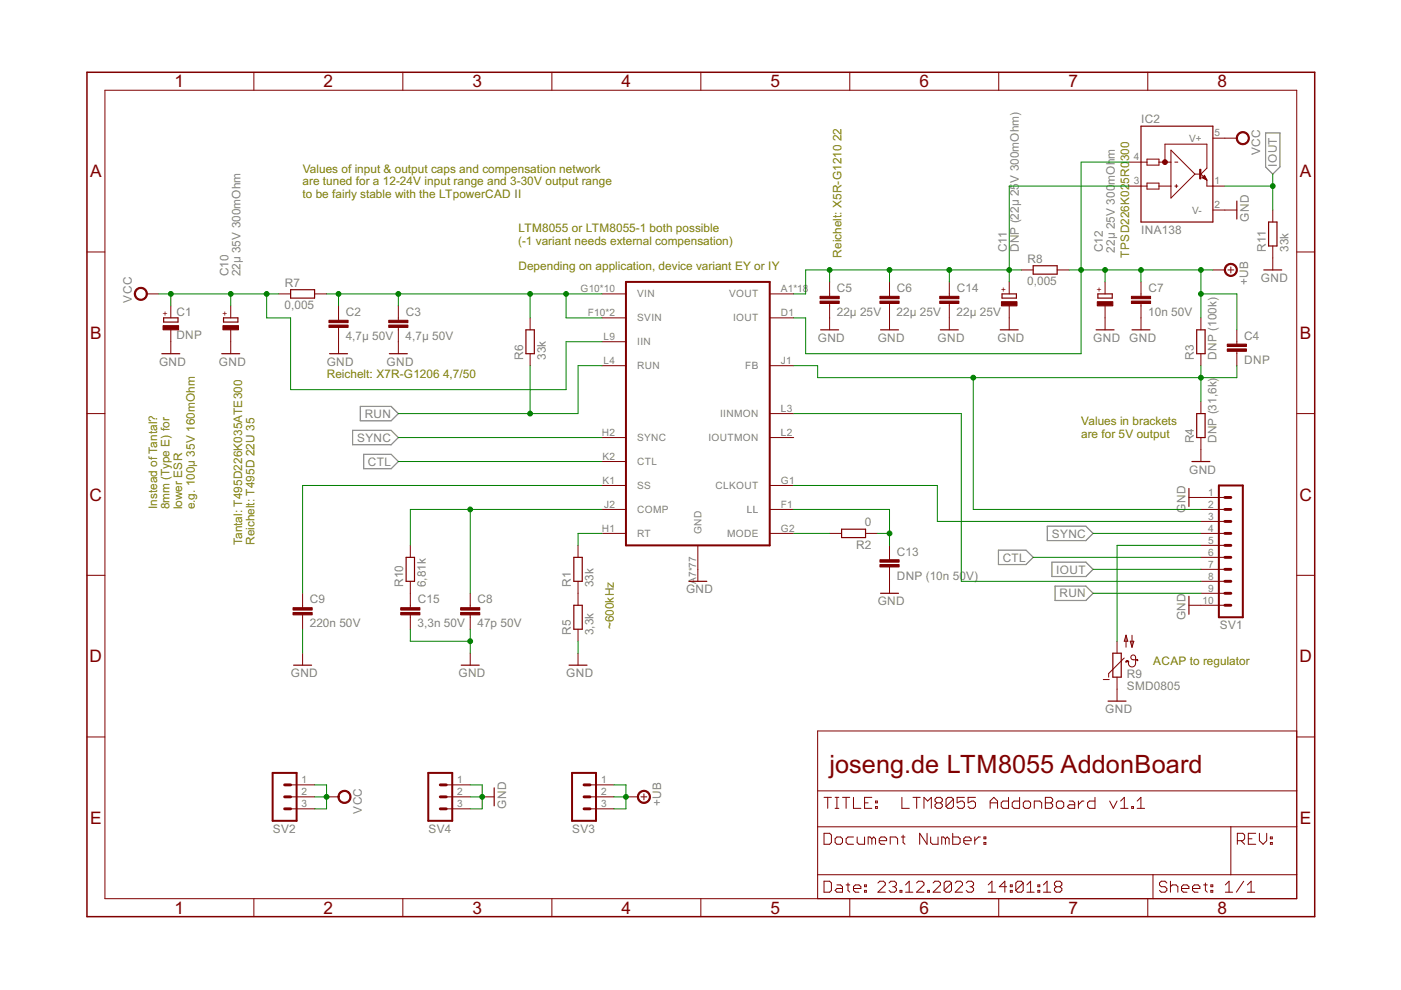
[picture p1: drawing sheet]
<svg xmlns="http://www.w3.org/2000/svg" width="297mm" height="210mm" viewBox="0 0 297 210" stroke-linecap="round" stroke-linejoin="round" font-family="sans-serif">
<path d="M268.3 28.2h3.1v7.2l-1.5 1.5-1.6-1.5zM74.8 91.2h8.1l1.6 1.6-1.6 1.5h-8.1zM76.4 86.2h6.5l1.6 1.5-1.6 1.5h-6.5zM77.1 96.3h5.8l1.6 1.6-1.6 1.5h-5.8zM211.7 116.6h5.8l1.6 1.6-1.6 1.5h-5.8zM222 111.6h8.2l1.6 1.5-1.6 1.5h-8.2zM223 119.2h7.2l1.6 1.5-1.6 1.5h-7.2zM223.7 124.3h6.5l1.6 1.5-1.6 1.5h-6.5z" fill="none" stroke="#808080" stroke-width=".25"/>
<path d="M132.7 59.8h30.5v55.8h-30.5zM258.4 102.9h5.1v28h-5.1zM57.8 163.9h5.1v10.1h-5.1zM90.8 163.9h5.1v10.1h-5.1zM121.3 163.9h5.1v10.1h-5.1z" fill="none" stroke="#800000" stroke-width=".42"/>
<g fill="none" stroke="#800000" stroke-width=".21">
<path d="M22.2 19.1h252.7v171.4h-252.7zM53.8 15.3v3.8M85.4 15.3v3.8M117 15.3v3.8M148.6 15.3v3.8M180.2 15.3v3.8M211.8 15.3v3.8M243.4 15.3v3.8M239.4 34.4h3.8M239.4 39.5h3.8M243.2 33.7h2.5v1.3h-2.5zM243.2 38.8h2.5v1.3h-2.5z"/>
<path d="M245.7 34.4h2.6M245.7 39.5h2.6M247 34.4v-3.8h8.9v5l-1.3 1.3M248.3 31.8l5 5.1-5 5.1zM249.1 34.4h.6M249.1 39.5h.6M249.4 39.1v.7M253.3 36.9h1.3M254.6 36.9l1.3 1.3M254.9 37.7l.5-.5 .5 1zM255.9 38.2v1.3h3.8M257.2 29.3h5"/>
<path d="M18.4 53.4h3.8M175.9 59.8v3M188.6 59.8v3M201.3 59.8v3M214 59.8v2.5M216.5 57.2h2.6M224.1 57.2h2.6M234.3 59.8v2.5M241.9 59.8v3M257.2 57.2h2.5M257.2 44.5h5M260.3 57.2h1.3"/>
<path d="M261 56.6v1.3M269.9 44.5v2.6M269.9 52.2v5M274.9 53.4h3.8M31.1 62.3h2.6M36.2 64.9v2.5M36.2 69.9v5.1M48.9 64.9v2.5M48.9 69.9v5.1M59.1 62.3h2.5M66.7 62.3h2.5M71.8 64.9v3"/>
<path d="M71.8 69.4v5.6M84.5 64.9v3M84.5 69.4v5.6M112.4 67.4v2.5M112.4 75v2.5M127.6 62.3h5.1M127.6 67.4h5.1M127.6 72.5h5.1M127.6 77.5h5.1M163.2 62.3h5.1M163.2 67.4h5.1M163.2 77.5h5.1"/>
<path d="M175.9 64.3v5.6M188.6 64.3v5.6M201.3 64.3v5.6M214 64.9v5M234.3 64.9v5M241.9 64.3v5.6M254.6 67.4v2.5M254.6 75v2.5M262.2 69.9v3.1M262.2 74.5v3M18.4 87.7h3.8M127.6 92.8h5.1"/>
<path d="M127.6 97.9h5.1M163.2 92.8h5.1M163.2 87.7h5.1M254.6 85.2v2.5M254.6 92.8v5.1M274.9 87.7h3.8M87 115.6v2.6M122.6 115.6v2.6M127.6 102.9h5.1M127.6 113.1h5.1M127.6 108h5.1M148 115.6v7.7"/>
<path d="M163.2 102.9h5.1M163.2 113.1h5.1M163.2 108h5.1M175.9 113.1h2.5M183.5 113.1h2.6M188.6 115.6v3.1M252.1 105.5h7.6M254.6 113.1h5.1M254.6 108h5.1M254.6 110.6h5.1M254.6 115.6h5.1M254.6 118.2h5.1"/>
<path d="M18.4 122h3.8M64.2 125.8v3M64.2 130.4v3M64.2 138.5v2.5M87 123.3v5.5M87 130.4v3M99.7 125.8v3M99.7 130.4v3M99.7 138.5v2.5M122.6 123.3v5M122.6 133.4v2.6M122.6 138.5v2.5"/>
<path d="M188.6 120.2v5.6M236.8 136v2.5M238.4 139.5l-3.3 3.3v.8M238.7 134.7l.4 1.3h-.7zM238.7 134.7v2.5M239.6 136h.8l-.4 1.2zM240 134.7v2.5M241 139.9h-.7a.51 .51 0 0 1-.6-.5 .51 .51 0 0 1 .6-.5 .51 .51 0 0 1 .5 .5v1.3a.78 .78 0 0 1-.9 .7 .78 .78 0 0 1-.7-1M252.1 128.3h7.6M254.6 120.7h5.1M254.6 123.3h5.1M254.6 125.8h5.1"/>
<path d="M274.9 122h3.8M18.4 156.3h3.8M233.9 144.1h1.3M236.8 143.6v5.1M274.9 155h-101.5v35.5M274.9 156.3h3.8M61.6 166.4h5.1M61.6 169h5.1M61.6 171.5h5.1M69.2 169h2.6M94.6 166.4h5.1M94.6 169h5.1"/>
<path d="M94.6 171.5h5.1M102.2 169h2.6M125.1 166.4h5.1M125.1 169h5.1M125.1 171.5h5.1M132.7 169h2.6M135.9 169h1.3M136.5 168.3v1.3M173.4 175.3h101.5M173.4 167.7h101.5M174.7 176.7h1.2l.4 .4v1.5l-.4 .4h-1.2zM174.7 169.1h1.6"/>
<path d="M175.5 169.1v2.3M177.1 177.8l.3-.3h.8l.4 .3v.8l-.4 .4h-.8l-.3-.4zM177.1 169.1h.7M177.1 171.4h.7M177.4 169.1v2.3M178.6 169.1h1.6M179.4 169.1v2.3M181 169.1v2.3h1.5M181 177.5h-1.2l-.4 .3v.8l.4 .4h1.2M181.7 177.5v1.1l.4 .4h1.2v-1.5M183.3 170.2h.8M184.8 169.1h-1.5v2.3h1.5"/>
<path d="M184.8 177.8l-.3-.3h-.4v1.5M184.8 177.8l.5-.3 .3 .3v1.2M184.8 177.8v1.2M185.6 171h.4v.4h-.4zM185.6 169.8h.4v.4h-.4zM186.4 178.2h1.6v-.4l-.4-.3h-.8l-.4 .3v.8l.4 .4h.8M188.7 179v-1.5h1.2l.4 .3v1.2M191.1 177.5h.8M191.2 169.1v2.3h1.6M191.5 177.1v1.5l.4 .4M193.6 169.1h1.5M194.4 169.1v2.3"/>
<path d="M195.9 171.4v-2.3l.8 .7 .8-.7v2.3M196.6 176.7v2.3l-1.6-2.3v2.3M197.3 177.5v1.1l.4 .4h1.2v-1.5M198.6 170.2l-.4-.4v-.4l.4-.3h.8l.4 .3v.4l-.4 .4M198.6 170.2l-.4 .4v.4l.4 .4h.8l.4-.4v-.4l-.4-.4M198.6 170.2h.8M200.4 177.8l-.4-.3h-.3v1.5M200.4 177.8v1.2M200.4 177.8l.4-.3 .4 .3v1.2M202 176.7v2.3h1.2l.4-.4v-.8l-.4-.3h-1.2M202.1 169.4l-.4-.3h-.7l-.4 .3v1.6M202.1 169.4v1.6l-.4 .4h-.7l-.4-.4"/>
<path d="M202.1 169.4l-1.5 1.6M204.3 178.2h1.6v-.4l-.4-.3h-.8l-.4 .3v.8l.4 .4h.8M204.5 169.1h-1.6v1.1l.8-.4h.4l.4 .4v.8l-.4 .4h-.8l-.4-.4M206.7 177.5v1.5M206.8 169.1h-1.5v1.1l.7-.4h.4l.4 .4v.8l-.4 .4h-.7l-.4-.4M207.9 177.5h-.4l-.8 .7M208.6 178.6h.4v.4h-.4zM208.6 177.5h.4v.3h-.4zM209.9 170.2h1.6M209.9 171.4v-1.6l.8-.7 .8 .7v1.6M213.8 169.1v2.3h-1.1l-.4-.4v-.8l.4-.4h1.1M216.2 169.1v2.3h-1.2l-.4-.4v-.8l.4-.4h1.2"/>
<path d="M217 170.2l.3-.4h.8l.4 .4v.8l-.4 .4h-.8l-.3-.4zM219.3 171.4v-1.6h1.2l.4 .4v1.2M221.6 169.1h1.2l.4 .3v.4l-.4 .4 .4 .4v.4l-.4 .4h-1.2zM221.6 170.2h1.2M224 170.2l.3-.4h.8l.4 .4v.8l-.4 .4h-.8l-.3-.4zM226.7 169.8h.8l.4 .4v1.2h-1.2l-.4-.4 .4-.4h1.2M228.6 169.8v1.6M229.8 169.8h-.4l-.8 .8M232.2 169.1v2.3h-1.2l-.4-.4v-.8l.4-.4h1.2M235.3 169.8l.8 1.6 .7-1.6M237.6 171.4h1.6M237.6 169.8l.8-.7v2.3"/>
<path d="M239.9 171h.4v.4h-.4zM241.1 171.4h1.6M241.1 169.8l.8-.7v2.3M261 175.3v10.2M262.3 178.2h1.2l.4-.4v-.7l-.4-.4h-1.2v2.3M263.1 178.2l.8 .8M264.7 177.8h.8M266.2 176.7h-1.5v2.3h1.5M267 176.7v1.5l.8 .8 .8-.8v-1.5M269.3 178.6h.4v.4h-.4zM269.3 177.5h.4v.3h-.4zM53.8 190.5v3.9"/>
<path d="M85.4 190.5v3.9M117 190.5v3.9M148.6 190.5v3.9M173.4 185.5h101.5M174.7 186.8h1.2l.4 .4v1.6l-.4 .4h-1.2zM177.4 187.6h.8l.4 .4v1.2h-1.2l-.3-.4 .3-.4h1.2M179.4 187.6h.8M179.8 187.2v1.6l.4 .4M180.2 190.5v3.9M181 188.4h1.5v-.4l-.4-.4h-.7l-.4 .4v.8l.4 .4h.7M183.3 188.8h.4v.4h-.4zM183.3 187.6h.4v.4h-.4z"/>
<path d="M186.1 187.2l.4-.4h.8l.4 .4v.4l-1.6 1.6h1.6M188.5 187.2l.4-.4h.8l.4 .4v.4l-.4 .4M189.3 188h.4M189.7 188l.4 .4v.4l-.4 .4h-.8l-.4-.4M190.8 188.8h.4v.4h-.4zM192 189.2h1.5M192 187.6l.8-.8v2.4M194.3 187.2l.4-.4h.8l.4 .4v.4l-1.6 1.6h1.6M196.7 188.8h.4v.4h-.4zM197.8 187.2l.4-.4h.8l.4 .4v.4l-1.6 1.6h1.6M201.7 187.2v1.6l-.4 .4h-.7l-.4-.4M201.7 187.2l-.4-.4h-.7l-.4 .4v1.6"/>
<path d="M201.7 187.2l-1.5 1.6M202.5 187.2l.4-.4h.8l.4 .4v.4l-1.6 1.6h1.6M204.9 187.2l.4-.4h.7l.4 .4v.4l-.4 .4M205.6 188h.4M206 188l.4 .4v.4l-.4 .4h-.7l-.4-.4M209.5 189.2h1.6M209.5 187.6l.8-.8v2.4M211.8 190.5v3.9M213.4 188h-1.5l1.1-1.2v2.4M214.2 188.8h.4v.4h-.4zM214.2 187.6h.4v.4h-.4zM216.9 187.2v1.6l-.3 .4h-.8l-.4-.4"/>
<path d="M216.9 187.2l-.3-.4h-.8l-.4 .4v1.6M216.9 187.2l-1.5 1.6M217.7 189.2h1.6M217.7 187.6l.8-.8v2.4M220 188.8h.5v.4h-.5zM220 187.6h.5v.4h-.5zM221.2 189.2h1.6M221.2 187.6l.8-.8v2.4M223.9 188l-.3 .4v.4l.3 .4h.8l.4-.4v-.4l-.4-.4M223.9 188l-.3-.4v-.4l.3-.4h.8l.4 .4v.4l-.4 .4M223.9 188h.8M243.4 190.5v3.9"/>
<path d="M244.5 185.5v5M247.4 187.2l-.4-.4h-.8l-.4 .4v.4l.4 .4h.8l.4 .4v.4l-.4 .4h-.8l-.4-.4M248.2 188l.4-.4h.7l.4 .4v1.2M248.2 186.8v2.4M250.5 188.4h1.6v-.4l-.4-.4h-.8l-.4 .4v.8l.4 .4h.8M252.8 188.4h1.6v-.4l-.4-.4h-.8l-.4 .4v.8l.4 .4h.8M255.2 187.6h.8M255.6 187.2v1.6l.4 .4M256.7 188.8h.4v.4h-.4zM256.7 187.6h.4v.4h-.4zM259.8 189.2h1.5M259.8 187.6l.8-.8v2.4"/>
<path d="M263.7 186.8l-1.6 2.4M264.5 189.2h1.5M264.5 187.6l.8-.8v2.4"/>
</g>
<path d="M18.4 15.3h260.3v179.1h-260.3zM255.1 37.7l.3-.3 .2 .5z" fill="none" stroke="#800000" stroke-width=".32"/>
<g fill="none" stroke="#800000" stroke-width=".25">
<path d="M241.9 26.8h15.3v20.3h-15.3zM219.1 56.3h5v1.8h-5zM262.2 42.6v3.8M267.9 57.2h3.9M269 47.1h1.7v5.1h-1.7zM34.3 75h3.8M34.7 67.4h3v.9h-3zM47 75h3.8M47.4 67.4h3v.9h-3zM61.6 61.4h5.1v1.8h-5.1zM69.9 75h3.8M82.5 75h3.9"/>
<path d="M111.5 69.9h1.8v5.1h-1.8zM174 69.9h3.8M186.7 69.9h3.8M199.4 69.9h3.8M212.1 69.9h3.8M212.4 62.3h3.1v.9h-3.1zM232.4 69.9h3.8M232.8 62.3h3v.9h-3zM240 69.9h3.8M253.7 69.9h1.8v5.1h-1.8zM252.7 97.9h3.8M253.7 87.7h1.8v5.1h-1.8z"/>
<path d="M86.1 118.2h1.8v5.1h-1.8zM121.7 118.2h1.7v5.1h-1.7zM178.4 112.2h5.1v1.8h-5.1zM252.1 103.6v3.8M121.7 128.3h1.7v5.1h-1.7zM146 123.3h3.9M186.7 125.8h3.8M235.9 138.5h1.8v5.1h-1.8zM252.1 126.4v3.8M62.3 141h3.8M97.8 141h3.8M120.6 141h3.9"/>
<path d="M234.9 148.7h3.8M104.8 167v3.9"/>
</g>
<g fill="#800000" stroke="#800000" stroke-width=".21">
<path d="M259.9 56.3a1.4 1.4 0 0 1 2.3 .2 1.4 1.4 0 0 1-.9 2.1 1.4 1.4 0 0 1-1.7-1.4h.2a1.15 1.15 0 0 1 1.6-1.1 1.15 1.15 0 0 1 .3 2 1.15 1.15 0 0 1-1.8-.6l-.1-.3h-.2z" fill-rule="evenodd"/>
<path d="M28.9 61.3a1.4 1.4 0 0 1 2.2 .3 1.4 1.4 0 0 1-.9 2 1.4 1.4 0 0 1-1.7-1.3h.2a1.14 1.14 0 0 1 1.6-1.1 1.14 1.14 0 0 1 .3 1.9 1.14 1.14 0 0 1-1.8-.5l-.1-.3h-.2z" fill-rule="evenodd"/>
<path d="M72 168a1.4 1.4 0 0 1 2.2 .2 1.4 1.4 0 0 1-.8 2.1 1.4 1.4 0 0 1-1.8-1.3h.3a1.14 1.14 0 0 1 1.7-1 1.14 1.14 0 0 1 .1 1.9 1.14 1.14 0 0 1-1.8-.7v-.2h-.3z" fill-rule="evenodd"/>
<path d="M135.5 168a1.4 1.4 0 0 1 2.2 .2 1.4 1.4 0 0 1-.8 2.1 1.4 1.4 0 0 1-1.8-1.3h.3a1.15 1.15 0 0 1 1.6-1.1 1.15 1.15 0 0 1 .3 1.9 1.15 1.15 0 0 1-1.9-.6v-.2h-.3z" fill-rule="evenodd"/>
<path d="M238.7 140.2l.4-.1 .2 .3-.3-.2-.3 .2z" fill-rule="evenodd"/>
<path d="M241 139.8l.2 .3z" fill-rule="evenodd"/>
<path d="M262.5 28.3a1.39 1.39 0 0 1 2.2 .3 1.39 1.39 0 0 1-.8 2 1.39 1.39 0 0 1-1.8-1.3h.3a1.15 1.15 0 0 1 1.6-1.1 1.15 1.15 0 0 1 .3 1.9 1.15 1.15 0 0 1-1.9-.5v-.3h-.3z" fill-rule="evenodd"/>
<circle cx="247" cy="34.4" r=".51"/>
</g>
<g fill="#800000" stroke="#800000" stroke-width=".21">
<path d="M69.7 68.9h4.1v.5h-4.1z"/>
<path d="M69.7 67.9h4.1v.5h-4.1z"/>
<path d="M82.4 68.9h4.1v.5h-4.1z"/>
<path d="M82.4 67.9h4.1v.5h-4.1z"/>
<path d="M173.9 63.8h4v.5h-4z"/>
<path d="M173.9 62.8h4v.5h-4z"/>
<path d="M186.6 63.8h4v.5h-4z"/>
<path d="M186.6 62.8h4v.5h-4z"/>
<path d="M239.9 63.8h4v.5h-4z"/>
<path d="M239.9 62.8h4v.5h-4z"/>
<path d="M97.7 129.9h4v.5h-4z"/>
<path d="M97.7 128.8h4v.5h-4z"/>
<path d="M62.1 129.9h4.1v.5h-4.1z"/>
<path d="M62.1 128.8h4.1v.5h-4.1z"/>
<path d="M47.3 69h3.3v.9h-3.3z"/>
<path d="M212.3 64h3.3v.9h-3.3z"/>
<path d="M232.6 64h3.3v.9h-3.3z"/>
<path d="M186.6 119.7h4v.5h-4z"/>
<path d="M186.6 118.7h4v.5h-4z"/>
<path d="M34.6 69h3.3v.9h-3.3z"/>
<path d="M260.2 74h4.1v.5h-4.1z"/>
<path d="M260.2 73h4.1v.5h-4.1z"/>
<path d="M199.2 63.8h4.1v.5h-4.1z"/>
<path d="M199.2 62.8h4.1v.5h-4.1z"/>
<path d="M85 129.9h4v.5h-4z"/>
<path d="M85 128.8h4v.5h-4z"/>
<path d="M254.4 35.9h.2v2h-.2z"/>
</g>
<g fill="none" stroke="#800000" stroke-width=".61">
<path d="M259.7 110.6h1.3M259.7 108h1.3M259.7 105.5h1.3M259.7 115.6h1.3M259.7 113.1h1.3M259.7 118.2h1.3M259.7 123.3h1.3M259.7 120.7h1.3M259.7 128.3h1.3M259.7 125.8h1.3M60.3 171.5h1.3M60.3 169h1.3"/>
<path d="M60.3 166.4h1.3M93.3 171.5h1.3M93.3 169h1.3M93.3 166.4h1.3M123.8 171.5h1.3M123.8 169h1.3M123.8 166.4h1.3"/>
</g>
<g fill="none" stroke="#008000" stroke-width=".21">
<path d="M239.4 34.4h-10.2v40.6h-58.4v-7.6h-2.5M239.4 39.5h-25.4v20.3M259.7 39.5h10.2M269.9 36.9v7.6M175.9 57.2v2.6M188.6 57.2v2.6M201.3 57.2v2.6M216.5 57.2h-45.7v5.1h-2.5M226.7 57.2h30.5M234.3 57.2v2.6M241.9 57.2v2.6M254.6 57.2v10.2"/>
<path d="M33.7 62.3h25.4M36.2 62.3v2.6M48.9 62.3v2.6M56.5 62.3v5.1h5.1v15.2h58.4v-10.1h7.6M69.2 62.3h58.4M71.8 62.3v2.6M84.5 62.3v2.6M112.4 62.3v5.1M112.4 77.5v10.2M120 62.3v5.1h7.6M127.6 77.5h-5v10.2h-38.1M168.3 77.5h5.1v2.6h88.8v-2.6"/>
<path d="M254.6 62.3h7.6v7.6M254.6 77.5v7.7M84.5 97.9h43.1M84.5 92.8h43.1M168.3 87.7h35.5v35.6h50.8M206.4 80.1v27.9h48.2M99.7 108v17.8M127.6 113.1h-5v2.5M127.6 108h-40.6v7.6M127.6 102.9h-63.4v22.9M168.3 113.1h7.6M168.3 108h20.3v7.6"/>
<path d="M168.3 102.9h30.4v7.7h55.9M186.1 113.1h2.5M219.1 118.2h35.5M231.8 113.1h22.8M254.6 115.6h-17.8v20.4M64.2 133.4v5.1M87 133.4v2.6h12.7M99.7 133.4v5.1M122.6 136v2.5M231.8 125.8h22.8M231.8 120.7h22.8M66.7 166.4h2.5v5.1h-2.5"/>
<path d="M66.7 169h2.5M99.7 166.4h2.5v5.1h-2.5M99.7 169h2.5M130.2 166.4h2.5v5.1h-2.5M130.2 169h2.5"/>
</g>
<g fill="#008000" stroke="#008000" stroke-width=".21">
<circle cx="48.9" cy="62.3" r=".51"/>
<circle cx="36.2" cy="62.3" r=".51"/>
<circle cx="56.5" cy="62.3" r=".51"/>
<circle cx="69.2" cy="169" r=".51"/>
<circle cx="254.6" cy="57.2" r=".51"/>
<circle cx="229.2" cy="57.2" r=".51"/>
<circle cx="241.9" cy="57.2" r=".51"/>
<circle cx="234.3" cy="57.2" r=".51"/>
<circle cx="254.6" cy="62.3" r=".51"/>
<circle cx="132.7" cy="169" r=".51"/>
<circle cx="102.2" cy="169" r=".51"/>
<circle cx="99.7" cy="136" r=".51"/>
<circle cx="188.6" cy="113.1" r=".51"/>
<circle cx="99.7" cy="108" r=".51"/>
<circle cx="112.4" cy="87.7" r=".51"/>
<circle cx="175.9" cy="57.2" r=".51"/>
<circle cx="188.6" cy="57.2" r=".51"/>
<circle cx="214" cy="57.2" r=".51"/>
<circle cx="201.3" cy="57.2" r=".51"/>
<circle cx="254.6" cy="80.1" r=".51"/>
<circle cx="206.4" cy="80.1" r=".51"/>
<circle cx="84.5" cy="62.3" r=".51"/>
<circle cx="71.8" cy="62.3" r=".51"/>
<circle cx="112.4" cy="62.3" r=".51"/>
<circle cx="120" cy="62.3" r=".51"/>
<circle cx="269.9" cy="39.5" r=".51"/>
</g>
<text font-size="6" fill="#800000" x="175.9" y="163.9">joseng.de LTM8055 AddonBoard</text>
<g font-size="4.1" fill="#800000">
<text x="37" y="18.5">1</text>
<text x="68.6" y="18.5">2</text>
<text x="100.2" y="18.5">3</text>
<text x="131.8" y="18.5">4</text>
<text x="163.4" y="18.5">5</text>
<text x="195" y="18.5">6</text>
<text x="226.5" y="18.5">7</text>
<text x="258.1" y="18.5">8</text>
<text x="19.1" y="37.6">A</text>
<text x="275.6" y="37.6">A</text>
<text x="19.1" y="71.9">B</text>
<text x="275.6" y="71.9">B</text>
<text x="19" y="106.1">C</text>
<text x="275.5" y="106.1">C</text>
<text x="19" y="140.4">D</text>
<text x="275.5" y="140.4">D</text>
<text x="19.1" y="174.7">E</text>
<text x="275.6" y="174.7">E</text>
<text x="37" y="193.7">1</text>
<text x="68.6" y="193.7">2</text>
<text x="100.2" y="193.7">3</text>
<text x="131.8" y="193.7">4</text>
<text x="163.4" y="193.7">5</text>
<text x="195" y="193.7">6</text>
<text x="226.5" y="193.7">7</text>
<text x="258.1" y="193.7">8</text>
</g>
<g font-size="2.8" fill="#808000">
<text x="178.4" y="30" transform="rotate(-90 178.4 30)">22</text>
<text x="239.4" y="34.2" transform="rotate(-90 239.4 34.2)">300</text>
<text x="64.1" y="39.3">are tuned for a 12-24V input range and 3-30V output range</text>
<text x="64.1" y="42">to be fairly stable with the LTpowerCAD II</text>
<text x="64.2" y="36.7">Values of input &amp; output caps and compensation network</text>
<text x="239.4" y="38.9" transform="rotate(-90 239.4 38.9)">5R0</text>
<text x="109.9" y="51.9">(-1 variant needs external compensation)</text>
<text x="109.9" y="49.2">LTM8055 or LTM8055-1 both possible</text>
<text x="109.9" y="57.2">Depending on application, device variant EY or IY</text>
<text x="178.4" y="54.6" transform="rotate(-90 178.4 54.6)">Reichelt: X5R-G1210</text>
<text x="239.4" y="54.6" transform="rotate(-90 239.4 54.6)">TPSD226K02</text>
<text x="69.3" y="80.1">Reichelt: X7R-G1206</text>
<text x="93.9" y="80.1">4,7/50</text>
<text x="229.2" y="92.8">are for 5V output</text>
<text x="229.3" y="90.1">Values in brackets</text>
<text x="33.3" y="108" transform="rotate(-90 33.3 108)">Instead of Tantal?</text>
<text x="36" y="108" transform="rotate(-90 36 108)">8mm (Type E) for</text>
<text x="38.6" y="108" transform="rotate(-90 38.6 108)">lower ESR</text>
<text x="41.3" y="108" transform="rotate(-90 41.3 108)">e.g. 100µ 35V 160mOhm</text>
<text x="51.3" y="115.6" transform="rotate(-90 51.3 115.6)">Tantal: T495D226K035ATE300</text>
<text x="54" y="115.6" transform="rotate(-90 54 115.6)">Reichelt: T495D 22U 35</text>
<text x="130.2" y="133.4" transform="rotate(-90 130.2 133.4)">~600kHz</text>
<text x="244.5" y="141">ACAP to regulator</text>
</g>
<g font-size="2.8" fill="#808080">
<text x="242" y="26.1">IC2</text>
<text x="236.4" y="33.7" transform="rotate(-90 236.4 33.7)">m</text>
<text x="267.2" y="32.9" transform="rotate(-90 267.2 32.9)">VCC</text>
<text x="270.7" y="35.3" transform="rotate(-90 270.7 35.3)">IOUT</text>
<text x="216" y="38.8" transform="rotate(-90 216 38.8)">V 300mOhm)</text>
<text x="236.4" y="39.2" transform="rotate(-90 236.4 39.2)">mOh</text>
<text x="264.8" y="47" transform="rotate(-90 264.8 47)">GND</text>
<text x="213.5" y="53.5" transform="rotate(-90 213.5 53.5)">C11</text>
<text x="216" y="53.5" transform="rotate(-90 216 53.5)">DNP (22µ 25</text>
<text x="233.8" y="53.5" transform="rotate(-90 233.8 53.5)">C12</text>
<text x="236.4" y="53.5" transform="rotate(-90 236.4 53.5)">22µ 25V 300</text>
<text x="242" y="49.6">INA138</text>
<text x="268.4" y="53.4" transform="rotate(-90 268.4 53.4)">R11</text>
<text x="273.2" y="53.4" transform="rotate(-90 273.2 53.4)">33k</text>
<text x="48.4" y="58.6" transform="rotate(-90 48.4 58.6)">C10</text>
<text x="51" y="58.6" transform="rotate(-90 51 58.6)">22µ 35V 300mOhm</text>
<text x="217.8" y="55.7">R8</text>
<text x="267.4" y="59.8">GND</text>
<text x="28" y="64.2" transform="rotate(-90 28 64.2)">VCC</text>
<text x="60.3" y="65.6">0,005</text>
<text x="60.4" y="60.8">R7</text>
<text x="177.5" y="61.9">C5</text>
<text x="190.2" y="61.9">C6</text>
<text x="202.9" y="61.9">C14</text>
<text x="217.8" y="60.5">0,005</text>
<text x="243.5" y="61.9">C7</text>
<text x="264.6" y="60.4" transform="rotate(-90 264.6 60.4)">+UB</text>
<text x="37.4" y="72">DNP</text>
<text x="37.4" y="66.9">C1</text>
<text x="73.3" y="67">C2</text>
<text x="86" y="67">C3</text>
<text x="177.4" y="67">22µ 25V</text>
<text x="190.1" y="67">22µ 25V</text>
<text x="202.8" y="67">22µ 25V</text>
<text x="243.4" y="67">10n 50V</text>
<text x="33.7" y="77.5">GND</text>
<text x="46.4" y="77.5">GND</text>
<text x="69.3" y="77.5">GND</text>
<text x="73.3" y="72.1">4,7µ 50V</text>
<text x="82" y="77.5">GND</text>
<text x="86" y="72.1">4,7µ 50V</text>
<text x="110.9" y="76.2" transform="rotate(-90 110.9 76.2)">R6</text>
<text x="115.7" y="76.3" transform="rotate(-90 115.7 76.3)">33k</text>
<text x="173.4" y="72.5">GND</text>
<text x="186.1" y="72.5">GND</text>
<text x="198.8" y="72.5">GND</text>
<text x="211.5" y="72.5">GND</text>
<text x="231.8" y="72.5">GND GND</text>
<text x="253.1" y="76.2" transform="rotate(-90 253.1 76.2)">R3</text>
<text x="257.9" y="76.2" transform="rotate(-90 257.9 76.2)">DNP (100k)</text>
<text x="263.8" y="77.2">DNP</text>
<text x="263.8" y="72.1">C4</text>
<text x="77.3" y="88.6">RUN</text>
<text x="75.7" y="93.7">SYNC</text>
<text x="253.1" y="94" transform="rotate(-90 253.1 94)">R4</text>
<text x="257.9" y="94" transform="rotate(-90 257.9 94)">DNP (31,6k)</text>
<text x="78" y="98.7">CTL</text>
<text x="252.1" y="100.4">GND</text>
<text x="183.4" y="111.6">0</text>
<text x="223" y="114">SYNC</text>
<text x="251.3" y="108.7" transform="rotate(-90 251.3 108.7)">GND</text>
<text x="181.5" y="116.4">R2</text>
<text x="190.2" y="117.8">C13</text>
<text x="212.6" y="119.1">CTL</text>
<text x="85.5" y="124.5" transform="rotate(-90 85.5 124.5)">R10</text>
<text x="90.3" y="124.5" transform="rotate(-90 90.3 124.5)">6,81k</text>
<text x="121.1" y="124.5" transform="rotate(-90 121.1 124.5)">R1</text>
<text x="125.9" y="124.5" transform="rotate(-90 125.9 124.5)">33k</text>
<text x="145.5" y="125.8">GND</text>
<text x="190.2" y="122.9">DNP (10n 50V)</text>
<text x="223.9" y="121.6">IOUT</text>
<text x="65.7" y="127.9">C9</text>
<text x="88.6" y="127.9">C15</text>
<text x="101.3" y="127.9">C8</text>
<text x="186.1" y="128.3">GND</text>
<text x="224.6" y="126.7">RUN</text>
<text x="251.3" y="131.5" transform="rotate(-90 251.3 131.5)">GND</text>
<text x="65.7" y="133">220n 50V</text>
<text x="88.5" y="133">3,3n 50V</text>
<text x="101.2" y="133">47p 50V</text>
<text x="121.1" y="134.6" transform="rotate(-90 121.1 134.6)">R5</text>
<text x="125.9" y="134.7" transform="rotate(-90 125.9 134.7)">3,3k</text>
<text x="258.6" y="133.4">SV1</text>
<text x="61.7" y="143.6">GND</text>
<text x="97.2" y="143.6">GND</text>
<text x="120.1" y="143.6">GND</text>
<text x="238.9" y="143.8">R9</text>
<text x="238.9" y="146.2">SMD0805</text>
<text x="234.3" y="151.2">GND</text>
<text x="76.7" y="172.5" transform="rotate(-90 76.7 172.5)">VCC</text>
<text x="107.3" y="171.5" transform="rotate(-90 107.3 171.5)">GND</text>
<text x="140.2" y="170.9" transform="rotate(-90 140.2 170.9)">+UB</text>
<text x="57.8" y="176.6">SV2</text>
<text x="90.9" y="176.6">SV4</text>
<text x="121.3" y="176.6">SV3</text>
</g>
<g font-size="2.4" fill="#808080">
<text x="257.5" y="28.9">5</text>
<text x="240.4" y="34">4</text>
<text x="252.1" y="30.1">V+</text>
<text x="240.4" y="39.1">3</text>
<text x="257.5" y="39.1">1</text>
<text x="252.8" y="45.3">V-</text>
<text x="257.5" y="44.2">2</text>
<text x="123.1" y="62">G10*10</text>
<text x="135.1" y="63.1">VIN</text>
<text x="154.6" y="63.1">VOUT</text>
<text x="165.6" y="62">A1*18</text>
<text x="124.6" y="67">F10*2</text>
<text x="135.1" y="68.1">SVIN</text>
<text x="155.4" y="68.1">IOUT</text>
<text x="165.6" y="67">D1</text>
<text x="128" y="72.1">L9</text>
<text x="128" y="77.2">L4</text>
<text x="135.1" y="73.2">IIN</text>
<text x="165.6" y="77.2">J1</text>
<text x="135.1" y="78.3">RUN</text>
<text x="158" y="78.3">FB</text>
<text x="152.7" y="88.5">IINMON</text>
<text x="165.6" y="87.3">L3</text>
<text x="127.6" y="92.4">H2</text>
<text x="135.1" y="93.5">SYNC</text>
<text x="150.2" y="93.5">IOUTMON</text>
<text x="165.6" y="92.4">L2</text>
<text x="127.7" y="97.5">K2</text>
<text x="135.1" y="98.6">CTL</text>
<text x="127.7" y="102.6">K1</text>
<text x="128.1" y="107.7">J2</text>
<text x="135.1" y="103.7">SS</text>
<text x="151.7" y="103.7">CLKOUT</text>
<text x="165.6" y="102.6">G1</text>
<text x="165.6" y="107.7">F1</text>
<text x="256.2" y="105.1">1</text>
<text x="256.2" y="107.7">2</text>
<text x="127.6" y="112.7">H1</text>
<text x="135.1" y="113.9">RT</text>
<text x="135.1" y="108.8">COMP</text>
<text x="148.7" y="113.3" transform="rotate(-90 148.7 113.3)">GND</text>
<text x="154.2" y="113.9">MODE</text>
<text x="158.4" y="108.8">LL</text>
<text x="165.6" y="112.7">G2</text>
<text x="256.2" y="110.2">3</text>
<text x="256.2" y="112.7">4</text>
<text x="256.2" y="115.3">5</text>
<text x="256.2" y="117.8">6</text>
<text x="147.6" y="123.8" transform="rotate(-90 147.6 123.8)">A7*77</text>
<text x="256.2" y="120.4">7</text>
<text x="256.2" y="122.9">8</text>
<text x="256.2" y="125.4">9</text>
<text x="255" y="128">10</text>
<text x="63.9" y="166.1">1</text>
<text x="97" y="166.1">1</text>
<text x="127.4" y="166.1">1</text>
<text x="63.9" y="168.6">2</text>
<text x="63.9" y="171.1">3</text>
<text x="97" y="168.6">2</text>
<text x="97" y="171.1">3</text>
<text x="127.4" y="168.6">2</text>
<text x="127.4" y="171.1">3</text>
</g>
<g font-size="2" fill="#800000">
<text x="213.4" y="61.9" transform="rotate(-90 213.4 61.9)">+</text>
<text x="233.7" y="61.9" transform="rotate(-90 233.7 61.9)">+</text>
<text x="35.6" y="67" transform="rotate(-90 35.6 67)">+</text>
<text x="48.3" y="67" transform="rotate(-90 48.3 67)">+</text>
</g>
</svg>
